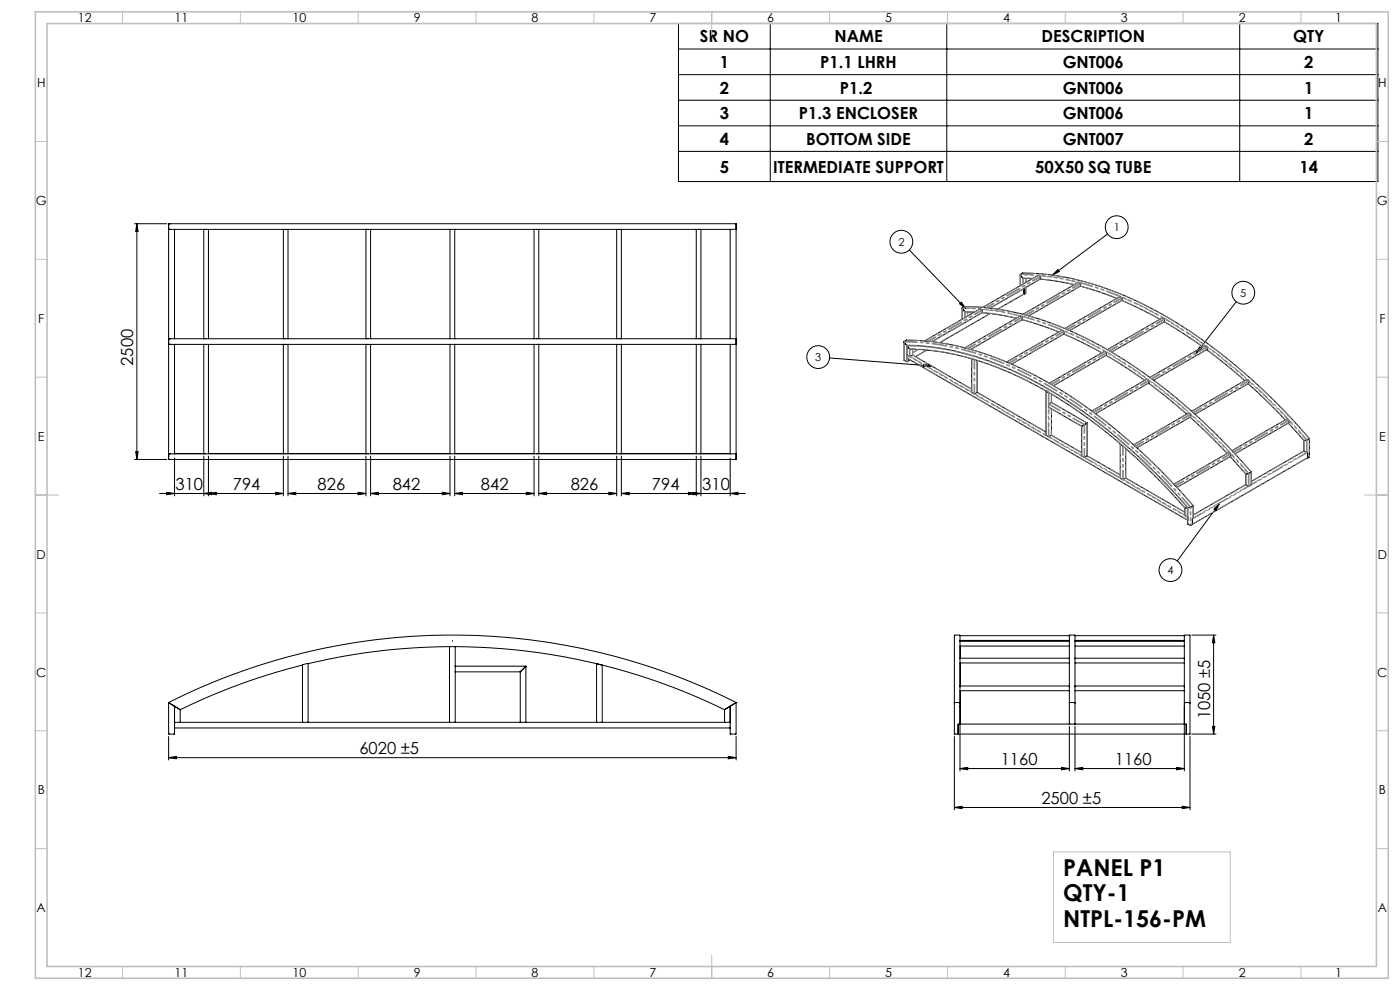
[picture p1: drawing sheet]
<svg xmlns="http://www.w3.org/2000/svg" width="594mm" height="420mm" viewBox="0 0 594 420" stroke-linecap="round" stroke-linejoin="round" font-family="sans-serif">
<g fill="none" stroke="#000" stroke-width=".42">
<path d="M287.9 9.9h296.7v67.1h-296.7zM326.8 9.9v67.1M401.7 9.9v67.1M526 9.9v67.1M287.9 20.8h296.7M287.9 31.7h296.7M287.9 42.5h296.7M287.9 53.4h296.7M287.9 64.2h296.7M57.1 94.9h13.7M58.1 94.9l.5 3.3h-1zM58.1 94.9v100"/>
<path d="M71.5 97.1l.3 .2zM71.5 95.2v99.4M71.8 97.3h14.7M71.8 94.9h240.3M71.8 94.9l-.3 .3M71.8 94.9h.1M71.8 97.3h.1M74 97.3v46.4M86.5 97.3h33.7M86.5 97.3v46.4M88.4 97.3v46.4M120.2 97.3h35.1"/>
<path d="M120.2 97.3v46.4M122.2 97.3v46.4M155.3 97.3v46.4M155.3 97.3h108.3M157.2 97.3v46.4M190.9 97.3v46.4M192.9 97.3v46.4M226.6 97.3v46.4M228.6 97.3v46.4M261.7 97.3v46.4M263.6 97.3h33.8M263.6 97.3v46.4"/>
<path d="M295.4 97.3v46.4M297.4 97.3h14.7M297.4 97.3v46.4M309.8 97.3v46.4M312.1 94.9h.1M312.1 94.9l.2 .3M312.1 97.3h.1M312.3 97.1l-.2 .2zM312.3 95.2v99.4M469.9 99.3l-23.4 17.5M385.8 106l24 24.9M432.9 116.5v4.7"/>
<path d="M432.9 116.4v.3M432.9 116.7l1.1 1.3M433.9 115.9l-1 .5M434 115.9l5.9 .1 8.6 1 6.2 1.2 8 2 8.2 2.8 9.2 3.7 10.2 5.1 5.6 3.1 9.3 5.8 6.4 4.5 13.8 10.8 14.2 13 7.8 8 8.2 9M434 118l4 .2M434 115.9h-.1M434 118l.1 .1M435.2 118.1v1.8M441.3 118.4l7 .9 7.5 1.5M448.8 114.4l.6 .8-2.9 1.6zM407.1 128.9l.8-.7 1.9 2.7zM408.2 130.8v4.6"/>
<path d="M408.3 130.7v.2M408.3 130.9l1 1.3M409.2 130.1l-.9 .6M409.3 130.1l6.8 .2 6 .7 7.1 1.2 8.9 2.3 9.1 3 7.4 3.1 8.3 4 7.4 4 14.8 9.5 8.3 6.2 8.2 6.7 8.9 8 7.9 7.7 12.5 13.6M409.3 130.1h-.1M409.3 132.2l.2 .1zM409.5 132.3l3.9 .2M410.6 132.3v1.8M416.7 132.7l7.8 .9 6.6 1.4M416.7 132.7v-1.1l-1-.5-23.2 13.6M416.7 132.7l-21.3 12.2M416.9 130.4h.2"/>
<path d="M416.9 130.4l23.5-13.5 .9 .5v1l-21.2 12.3M417.1 130.4h.1M420.1 133l-21.4 12.4M433.7 135.7l8.6 2.5 6.9 2.6M434.1 133.4h.1M434.4 124.8h.1M434.5 122.5v2.3M434.5 124.7l-11.2 6.4M435.2 122v2.3l-.7 .5M451.8 139.4l23.3-13.5 1 .5v1l-22.3 12.8M458.3 121.4l7.7 2.3 7.9 2.9M458.4 121.4v-1l-1-.6-23.3 13.6"/>
<path d="M458.4 121.4l-21.9 12.6M476 127.5l6.5 2.9 9.6 5M494 136.5l6.9 4.2 9.4 6.5M494.1 136.4l-22.5 13M494.1 136.4v-1l-.9-.6-23.4 13.5M494.1 136.4h.1M524.5 128l-17.2 22.2M71.5 143.8l.3-.1zM71.5 145.9l.3 .2zM71.8 143.7h14.7M71.8 146.1h14.7M71.8 143.7h.1"/>
<path d="M71.8 146.1h.1M74 146.1v46.3M86.5 143.7h33.7M86.5 146.1h33.7M86.5 146.1v46.4M88.4 146.1v46.4M120.2 143.7h35.1M120.2 146.1h35.1M120.2 146.1v46.4M122.2 146.1v46.4M155.3 146.1v46.4M155.3 143.7h108.3"/>
<path d="M155.3 146.1h108.3M157.2 146.1v46.4M190.9 146.1v46.4M192.9 146.1v46.4M226.6 146.1v46.4M228.6 146.1v46.4M261.7 146.1v46.4M263.6 143.7h33.8M263.6 146.1h33.8M263.6 146.1v46.4M295.4 146.1v46.4M297.4 143.7h14.7"/>
<path d="M297.4 146.1h14.7M297.4 146.1v46.4M309.8 146.1v46.3M312.1 143.7h.1M312.1 146.1l.2-.2zM312.1 146.1h.1M312.1 143.7l.2 .3zM352 151.9l43.2 3.4M383.6 145v7.8l1.2 .7 .8-.4v-.7M383.6 144.9v.3M383.6 145.2l1 1.3M384.6 144.3h.1"/>
<path d="M384.6 144.3l-1 .6M384.6 144.3l7.7 .3 6.1 .7 7.9 1.5 8 2.2 6.4 2.1 9.2 3.7 7.4 3.5 7.4 4 9.3 5.7 8.4 5.7 14.6 11.5 9.8 8.8 6.1 6.1 13.4 14.4M384.6 146.5l.2 .1M384.8 151.9h.1M384.8 151.9l119.1 68.8M384.8 146.6l7.3 .3 8.6 1.1 8 1.8 7.1 2.1 13.7 5.2 8.3 4.1 8.3 4.6 14.7 9.7 14.6 11.4 15 13.9 13.5 14.5M384.9 146.8h.1M384.8 146.6v4l1.1 .7 1.2-.7M384.8 150.5v1.4M384.9 146.8l1 1.2M385.9 148l12.5 1.1 7 1.3 6.9 1.8M385.9 148v.1"/>
<path d="M386.1 152.7l-.5 .2M387.2 148.1l-.1 2.5M387.2 150.6l25.1 14.5M387.4 148.1l-.2 .2M391.9 154.5l3.3 .8-3.4 .2zM393.3 148.5l-4.9 2.8M409.5 147.6l23.3-13.6 .9 .6v1l-21.8 12.7M412.3 152.2v14.3l1.1 .6 1.2-.7M412.3 152.2h.1M412.3 152.2l1 .3M413.4 152.6l11.7 4.1 11 5 11 6.1 11.9 7.8 11.9 9 10.6 9.2 10.5 10.1 10.7 11.6M414.6 152.9v13.5"/>
<path d="M427.1 153.6l23.4-13.5 .9 .5v1.1l-22.2 12.8M451.3 141.7l6.5 2.9 9.7 5.1M469.3 150.8l7.9 4.8 8.5 5.8M508.9 147.2l.8 .7-2.4 2.3zM512 148.3l9.1 7.1 7 6.1M414.6 166.4l29.2 16.9M443.9 165.9h.1M444.8 166.5l.2 .1M444.9 166.5l-1.1-.6v18.7M444.9 166.5h.1M445.2 162.6l23.3-13.5 .9 .5v1.1l-22.4 12.9M446.1 173.4v11.2l-1.1 .7-1.2-.6"/>
<path d="M446.1 167.2v3.6M446.2 170.8l-1.2 .6v1.4l13.9 8.1M446.2 170.8l15.1 8.7M461.2 179.5l-1 .6M461.3 179.5h-.1M461.3 179.5v13.8M463.2 174.4l23.3-13.5 .9 .4 .1 1.2-22.6 13M487.3 162.6l9.1 7 7.1 6.1M487.9 160.1l23.3-13.4 .9 .5v1.1l-22.6 13M504.9 177l6.7 6.1 9.1 9.3M505.6 174.5l23.2-13.4 1 .5v1l-22.8 13.2M506.1 175l.2 .1"/>
<path d="M529.6 162.8l9.2 8.7 6.5 6.6M546.6 179.5l6.6 7.4M57.1 194.9h13.7M57.6 191.6h1l-.5 3.3zM71.5 194.6l.3 .3M71.6 192.6l-.1 .2zM71.8 194.9h.1M71.8 192.5h.1M71.8 194.9h240.3M71.8 192.5h14.7M74 194.3v16.1M74 192.4v.1"/>
<path d="M74 192.4h.3M74.3 192.4h12.2M74.3 192.4l-.2 .1M74.3 192.4h.1M86.5 192.5h33.7M86.5 193.5v16.9M88.4 193.5v16.9M88.4 192.4h31.8M120.2 192.5h35.1M120.2 193.5v16.9M122.2 193.5v16.9M122.2 192.4h33.1"/>
<path d="M155.3 193.5v16.9M155.3 192.5h108.3M157.2 192.4h33.7M157.2 193.5v16.9M190.9 193.5v16.9M192.9 192.4h33.7M192.9 193.5v16.9M226.6 193.5v16.9M228.6 192.4h33.1M228.6 193.5v16.9M261.7 193.5v16.9M263.6 192.4h31.8"/>
<path d="M263.6 192.5h33.8M263.6 193.5v16.9M295.4 193.5v16.9M297.4 192.4h12.2M297.4 192.5h14.7M297.4 193.5v16.9M309.6 192.4h.1M309.6 192.4l.2 .1zM309.6 192.4h.2M309.8 192.4v.1M309.8 194.3v16.1M312.1 192.5l.2 .3z"/>
<path d="M312.1 194.9h.1M312.1 192.5h.1M312.3 194.6l-.2 .3M443.8 184.6h.1M446.1 184.6l12.8 7.4M459 180.8h.1M458.9 180.9v12.5l1.3 .6 1.1-.7M458.9 180.9h.1M460 180.3l-1 .5M460.2 180.1l-.2 .2M461.3 193.4l14 8.1M475.3 188.3l1.1 .9"/>
<path d="M475.3 188.3v14.6l1.2 .6 1.1-.7M475.4 188.4h.1M476.3 189.2l.2 .1M476.4 189.2h.1M477.6 190.3v12.5M481 188.7l23.2-13.4 .9 .5v1.1l-22.7 13.1M481.5 189.2l.2 .2M521.9 193.7l6.7 7.4M522.7 191.2l23.2-13.4 .9 .5v1.1l-22.8 13.2M523.2 191.6l.3 .3M553.2 186.9h.1M553.2 191.3h.1"/>
<path d="M553.2 186.9v4.4M553.2 191.4l-22.3 12.8M553.3 191.4l1 .6 .5-.2v2.5M554.3 186.7l-1 .2M554.5 186.6l-.2 .1M554.7 194.3h.1M554.8 194.2l-49.6 28.7-1.3-.6v-7M554.8 191.9v.1M554.8 194.2h.1M555.5 186.1l-1 .5M555.6 186l-.1 .1M555.6 186v7.9l-.8 .4"/>
<path d="M67.7 209.4h52.5M70.7 208.9l3.3 .5-3.3 .5zM86.5 209.4l3.2-.5v1zM88.4 209.4l3.4-.5v1zM116.9 208.9l3.3 .5-3.3 .5zM122.2 209.4l3.3-.5v1zM122.2 209.4h33.1M151.9 208.9l3.4 .5-3.4 .5zM157.2 209.4l3.3-.5v1zM157.2 209.4h33.7M187.6 208.9l3.3 .5-3.3 .5zM192.9 209.4l3.3-.5v1z"/>
<path d="M192.9 209.4h33.7M223.3 208.9l3.3 .5-3.3 .5zM228.6 209.4l3.3-.5v1zM228.6 209.4h33.1M258.3 208.9l3.4 .5-3.4 .5zM263.6 209.4l3.3-.5v1zM263.6 209.4h52.6M292.1 208.9l3.3 .5-3.3 .5zM294.1 208.9l3.3 .5-3.3 .5zM309.8 209.4l3.3-.5v1zM477.6 202.8l25.1 14.5M498.1 205.4l23.2-13.4 .9 .6v1l-22.8 13.2"/>
<path d="M498.5 205.9l.3 .3M502.7 215.5h.1M502.7 215.5v3.2l1.2 .6M503.7 215.4l-.9 .1M503.9 215.3l-.2 .1M503.9 219.4h.1M503.9 219.3v1.4M503.9 215.3l.1 .1M503.9 215.3h.1M505 215.2l-1 .2M505.2 215.1l-.2 .1M506.3 214.5l-1.1 .6"/>
<path d="M506.3 214.5v5.3l-.4 .2v2.5M517.5 213.6l-18 24.4M517.5 213.6l-1.6 2.9-.8-.6zM528.6 201.1h.1M528.6 201.1v4.4M528.6 205.6l-22.3 12.9M529.6 201l-1 .1M529.9 200.9l-.3 .1M530.9 200.3l-1 .6M530.9 200.3v5.3l-1.2 .7-1.1-.8M530.9 200.3h.1M503.9 220.5v.1"/>
<path d="M190.7 274.3a261.7 261.7 0 0 0-60 7.3v24.8M190.7 274.3v32.1M190.7 274.3h2.4M191.9 271.9h.1M193.1 274.3a263 263 0 0 1 114.3 26.8M193.1 274.3v8.3M407.3 272l.1 .1M407.3 269.7l-.2-.3-2.2 .2v28.6M407.3 272.1v7.1M407.3 279.2v11.8M407.3 269.7v2.4M407.3 279.2h46.4"/>
<path d="M407.3 272.1h46.4M407.3 274.1h46.4M407.3 269.7h46.4M407.3 271.7h46.4M407.4 274.1v5.1M453.7 269.7l.1-.3h2.1l.2 .3M453.7 272.1v7.1M453.7 279.2v11.8M453.7 269.7v2.4M456.1 279.2v11.8M456.1 272.1v7.1M456.1 269.7v2.4"/>
<path d="M456.1 279.2h46.4M456.1 272.1h46.4M456.1 274.1h46.4M456.1 269.7h46.4M456.1 271.7h46.4M502.5 269.7l.2-.3 2.2 .2v28.6M502.5 279.2v11.8M502.5 272.1v7.1M502.5 269.7v2.4M505.6 269.4h10.3M514.9 269.4l.5 3.3h-1zM514.9 269.4v42"/>
<path d="M71.5 298v13.4h2.5v-2.6M71.5 298l.3 .2M71.5 298a267.6 267.6 0 0 1 240.8 0M71.8 298.2l2 1.3M73.8 299.5l.2 .1M74 299.6l.3 .2M74 299.6v6.8M74.3 299.8l1.9 1.1M130.6 281.5l-2.1 .5M193.1 282.6v2.4M193.1 285v21.4M193.1 282.6h30"/>
<path d="M193.1 285h27.6M220.7 285v21.4M221 284.8l-.3 .2M222.9 282.9l-1.9 1.9M223.1 282.6l-.2 .3M223.1 282.6v23.8M309.6 299.8l-1.9 1.1M309.8 299.6l-.2 .2M309.8 299.6v6.8M310.1 299.5l-.3 .1M312.1 298.2l-2 1.3M312.3 298l-.2 .2"/>
<path d="M312.3 298h.1M312.3 298v13.4h-2.5v-2.6M404.9 298.2v13.2h100v-13.2M405.2 298l-.3 .2M405.2 298h1.8M407 298l.3 .2M407.4 299.8h.1M407.3 291v.3M407.3 291.4v6.8M407.3 291.3v.1M407.3 298.2v28.9M407.3 281.3h46.4"/>
<path d="M407.3 291h46.4M407.3 293h46.4M407.4 299.8v7.4M407.4 293v6.8M407.4 281.3v9.7M453.7 291v.3M453.7 291.4v6.8M453.7 291.3v.1M453.7 298.2v9M454 298l-.3 .2M454 298h1.9M455.9 298l.2 .2"/>
<path d="M456.1 291v.3M456.1 291.4v6.8M456.1 291.3v.1M456.1 298.2v9M456.1 281.3h46.4M456.1 291h46.4M456.1 293h46.4M502.5 291v.3M502.5 291.4v6.8M502.5 291.3v.1M502.5 298.2v28.9M502.7 298l-.2 .2"/>
<path d="M502.7 298h1.9M504.6 298l.3 .2M71.5 312.4v10M74 306.4h2.4M74 306.4v2.4M74 308.8h235.8M76.2 300.9l.2 .2M76.4 301.1a263.8 263.8 0 0 1 51.9-18.9v24.2M76.4 306.4h51.9M76.4 301.1v5.3M128.3 306.4h2.4M130.7 306.4h60"/>
<path d="M190.7 306.4h2.4M193.1 306.4h27.6M220.7 306.4h2.4M223.1 306.4h30M253.1 306.4h2.4M253.1 306.4v-24.8l2.4 .6v24.2M255.5 306.4h51.9M307.4 306.4h2.4M307.4 301.1v5.3M307.7 300.9l-.3 .2M309.8 306.4v2.4M312.3 312.4v10"/>
<path d="M404.9 312.4v31.2M453.7 308.2v18.9M453.7 307.2h2.4M453.7 307.2h-47.2v4.2M456.1 308.2v18.9M456.1 307.2h47.2v4.2M504.9 312.4v31.2M505.6 311.4h10.3M514.4 308.1h1l-.5 3.3zM71.5 321.4l3.3-.5v1zM71.5 321.4h240.8M309 320.9l3.3 .5-3.3 .5z"/>
<path d="M407.3 326.1l3.3-.5v1zM407.3 326.1h46.4M450.4 325.6l3.3 .5-3.3 .5zM456.1 326.1l3.3-.5v1zM456.1 326.1h46.4M499.2 325.6l3.3 .5-3.3 .5zM404.9 342.6l3.3-.6v1.1zM404.9 342.6h100M501.6 342l3.3 .6-3.3 .5z"/>
<circle cx="473.8" cy="96.4" r="4.8"/>
<circle cx="382.4" cy="102.6" r="4.8"/>
<circle cx="527.5" cy="124.2" r="4.8"/>
<circle cx="347.2" cy="151.5" r="4.8"/>
<circle cx="496.6" cy="241.9" r="4.8"/>
</g>
<g fill="none" stroke="#c0c0c0" stroke-width=".42">
<path d="M52 5v5M102 5v5M152 5v5M202 5v5M252 5v5M302 5v10M352 5v5M402 5v5M452 5v5M502 5v5M552 5v5M15 60h5"/>
<path d="M584 60h5M15 110h5M584 110h5M15 160h5M584 160h5M15 210h10M579 210h10M15 260h5M584 260h5M15 310h5M584 310h5M15 360h5"/>
<path d="M447 361.4h75v38.5h-75zM584 360h5M52 410v5M102 410v5M152 410v5M202 410v5M252 410v5M302 405v10M352 410v5M402 410v5M452 410v5M502 410v5"/>
<path d="M552 410v5"/>
</g>
<path d="M15 5h574v410h-574zM20 10h564v400h-564z" fill="none" stroke="#c0c0c0" stroke-width=".7"/>
<g fill="#000">
<path d="M58.1 94.9l.5 3.3h-1zM57.6 191.6h1l-.5 3.3z"/>
<path d="M448.8 114.4l.6 .8-2.9 1.6zM407.1 128.9l.8-.7 1.9 2.7zM391.9 154.5l3.3 .8-3.4 .2zM508.9 147.2l.8 .7-2.4 2.3zM517.5 213.6l-1.6 2.9-.8-.6z"/>
<path d="M187.6 208.9l3.3 .5-3.3 .5zM157.2 209.4l3.3-.5v1z"/>
<path d="M192.9 209.4l3.3-.5v1zM223.3 208.9l3.3 .5-3.3 .5zM228.6 209.4l3.3-.5v1zM258.3 208.9l3.4 .5-3.4 .5zM263.6 209.4l3.3-.5v1zM292.1 208.9l3.3 .5-3.3 .5zM294.1 208.9l3.3 .5-3.3 .5zM309.8 209.4l3.3-.5v1zM122.2 209.4l3.3-.5v1zM151.9 208.9l3.4 .5-3.4 .5zM88.4 209.4l3.4-.5v1zM116.9 208.9l3.3 .5-3.3 .5zM70.7 208.9l3.3 .5-3.3 .5zM86.5 209.4l3.2-.5v1zM404.9 342.6l3.3-.6v1.1zM501.6 342l3.3 .6-3.3 .5z"/>
<path d="M514.4 308.1h1l-.5 3.3zM514.9 269.4l.5 3.3h-1z"/>
<path d="M71.5 321.4l3.3-.5v1zM309 320.9l3.3 .5-3.3 .5z"/>
<path d="M450.4 325.6l3.3 .5-3.3 .5zM407.3 326.1l3.3-.5v1z"/>
<path d="M456.1 326.1l3.3-.5v1zM499.2 325.6l3.3 .5-3.3 .5z"/>
</g>
<path d="M383.6 145.1a121.1 121.1 0 0 1 58.6 17.2l8.4 5 7.3 4.9 8.4 6 8.2 6.7 8.1 7.1 8 7.6 14.4 15.6M460 180.2l-15.1-8.6" fill="none" stroke="#808080" stroke-width=".42" stroke-dasharray="6.3 1.3 1.3 1.3 1.3 1.3" stroke-dashoffset=".9"/>
<path d="M383.6 144.9a121.2 121.2 0 0 1 58.8 17.2l7.3 4.3 8.4 5.6 8.3 6.1 8.3 6.6 8.1 7.2 8 7.6 14.5 15.6M384.6 144.3a121.2 121.2 0 0 1 58.7 17.2l7.4 4.4 8.4 5.5 8.3 6.1 8.2 6.6 8.2 7.2 8 7.7 14.4 15.5M412.3 166.3l-26.2-15.1M461.2 179.5l-15.1-8.7M460.2 180.1l-15.1-8.8M554.6 186.6l-11.5-12.6-12-11.5-12.3-10.5-13.5-9.9-12.6-7.9-12.6-6.4-12.5-5.1-13.2-3.8a95.5 95.5 0 0 0-21.5-2.5M555.5 186.1l-11.5-12.6-11.9-11.6-12.3-10.4-13.5-10-12.6-7.8-12.6-6.5-12.5-5.1-13.3-3.8a95.5 95.5 0 0 0-21.4-2.4M475.3 202.7l-15.1-8.7M502.7 218.5l-26.1-15.1M529.9 200.9l-11.5-12.6-11.9-11.6-12.3-10.4-13.5-10-12.6-7.8-12.6-6.5-12.5-5.1-13.3-3.8a95.5 95.5 0 0 0-21.4-2.4M530.9 200.3l-11.5-12.6-12-11.5-12.3-10.5-13.5-9.9-12.6-7.9-12.6-6.5-12.5-5-13.2-3.8a95.5 95.5 0 0 0-21.5-2.5" fill="none" stroke="#808080" stroke-width=".42" stroke-dasharray="6.3 1.3 1.3 1.3 1.3 1.3" stroke-dashoffset=".8"/>
<path d="M412.3 165.1l-25.2-14.5M459 180.8l-14.1-8.1M475.3 201.5l-14.1-8.1M502.7 217.3l-25.1-14.5" fill="none" stroke="#808080" stroke-width=".42" stroke-dasharray="6.3 1.3 1.3 1.3 1.3 1.3" stroke-dashoffset="1.4"/>
<path d="M418.2 130.5l23-13.3M393.6 144.7l23-13.2M460.2 194v-13.9M461.2 193.4v-13.9M524 192.5l22.9-13.3M499.3 206.7l22.9-13.2" fill="none" stroke="#808080" stroke-width=".42" stroke-dasharray="6.3 1.3 1.3 1.3 1.3 1.3" stroke-dashoffset="2.6"/>
<path d="M435.5 133.7l22.9-13.2M410.9 147.9l22.9-13.2M414.6 152.9v13.5M507 175.7l22.8-13.2M460 194v-13.8M482.4 189.9l22.8-13.1" fill="none" stroke="#808080" stroke-width=".42" stroke-dasharray="6.3 1.3 1.3 1.3 1.3 1.3" stroke-dashoffset="2.7"/>
<path d="M436.4 134l22-12.7M411.8 148.2l22-12.7M459 193.4v-12.6M477.6 190.2v12.6" fill="none" stroke="#808080" stroke-width=".42" stroke-dasharray="6.3 1.3 1.3 1.3 1.3 1.3" stroke-dashoffset="3.2"/>
<path d="M417.1 130.4l23.4-13.5M434.1 133.3l23.5-13.5M392.4 144.6l23.5-13.5M409.5 147.6l23.4-13.6M413.5 152.6v14.4M463.9 174.8l23.4-13.5M488.6 160.6l23.4-13.5M506.2 175l23.5-13.5M475.4 188.4v14.5M481.6 189.2l23.4-13.5M523.3 191.7l23.4-13.5M498.7 205.9l23.4-13.5" fill="none" stroke="#808080" stroke-width=".42" stroke-dasharray="6.3 1.3 1.3 1.3 1.3 1.3" stroke-dashoffset="2.3"/>
<g fill="none" stroke="#808080" stroke-width=".42" stroke-dasharray="6.3 1.3 1.3 1.3 1.3 1.3" stroke-dashoffset="2.4">
<path d="M451.8 139.4l23.5-13.5M452.6 139.7l23.3-13.4M412.3 152.2v14.3M427.2 153.6l23.4-13.5M428 153.9l23.3-13.4M469.9 148.4l23.4-13.5M470.6 148.8l23.4-13.5M445.3 162.6l23.3-13.5M445.9 163l23.4-13.5M463.3 174.4l23.4-13.5M464.2 175l23.3-13.4M488 160.1l23.3-13.4"/>
<path d="M488.8 160.8l23.3-13.5M505.7 174.5l23.3-13.4M506.5 175.2l23.3-13.5M476.3 189.2v14.2M481 188.7l23.3-13.4M481.8 189.5l23.4-13.5M522.8 191.2l23.2-13.4M523.5 192l23.4-13.5M498.1 205.4l23.3-13.4M498.8 206.2l23.4-13.5M506.3 219.7l23.4-13.5M530.9 205.5l23.4-13.5"/>
</g>
<path d="M435.1 133.6l23.2-13.4M453 139.9l23.1-13.4M410.4 147.8l23.2-13.4M428.4 154.1l23.1-13.3M470.9 148.9l23.2-13.4M446.3 163.2l23.2-13.4M476.6 189.4v14M503.7 215.4l-14.1-15.2-14.8-13.5-15.1-11.8-7.2-4.9-8.2-5-7.1-3.9-8.2-4-7.1-2.9-8.1-2.8-6.9-1.9-7.8-1.5-6.7-.9-7.5-.3" fill="none" stroke="#808080" stroke-width=".42" stroke-dasharray="6.3 1.3 1.3 1.3 1.3 1.3" stroke-dashoffset="2.5"/>
<g fill="none" stroke="#808080" stroke-width=".42" stroke-dasharray="6.3 1.3 1.3 1.3 1.3 1.3">
<path d="M432.9 116.7v4.4M434 118v2.6M434.2 118.1v2.3M435.2 118.1v1.8M438.2 118.1l-4.2-.1M408.3 130.9v4.5M409.3 132.2v2.6M409.6 132.3v2.3M410.5 132.3v1.8M413.6 132.3l-4.3-.1M435.2 122v2.4M384.9 146.8v3.9"/>
<path d="M384.9 153.4v-1.4M385.6 152.9l.5-.3M385.9 148v3.2M386.1 148.1v3.1M387.1 148.1v2.5M387.2 149.8l2.7-1.6M387.2 149.5l2.2-1.3M387.2 148.3l.3-.2M388.4 151.3l4.8-2.8M443.9 165.9h.1M445.1 166.6v4.7M446.1 167.2v3.6"/>
<path d="M475.4 188.4h.1M553.3 191.4v-4.5M554.3 192v-5.3M554.6 192v-5.4M554.6 186.6h.1M502.8 218.7v-3.2M503.7 219.2v-3.8M505.3 215.1h.1M506.2 214.5v5.4M528.6 205.6v-4.5M529.7 206.2v-5.2M529.9 206.2v-5.3"/>
<path d="M529.9 200.9h.1M530.9 205.6v-5.3M503.9 220.5h.1"/>
</g>
<path d="M431.2 134.9l-7.7-1.5-6.8-.9M455.9 120.7l-7.7-1.5-6.8-.9M384.7 146.4l6.5 .3 7.7 .9 7.8 1.6 7 1.9 8.1 2.8 7.1 2.9 8.2 3.9 7.2 4 7.2 4.4 8.3 5.5 15.2 11.9 14.8 13.6 14.2 15.2M413.3 152.5v14.5" fill="none" stroke="#808080" stroke-width=".42" stroke-dasharray="6.3 1.3 1.3 1.3 1.3 1.3" stroke-dashoffset="2.2"/>
<path d="M443.9 166v18.7M444.8 166.5v18.7" fill="none" stroke="#808080" stroke-width=".42" stroke-dasharray="6.3 1.3 1.3 1.3 1.3 1.3" stroke-dashoffset=".2"/>
<path d="M445.1 172.8v12.4" fill="none" stroke="#808080" stroke-width=".42" stroke-dasharray="6.3 1.3 1.3 1.3 1.3 1.3" stroke-dashoffset="3.3"/>
<path d="M446.1 173.4v11.2" fill="none" stroke="#808080" stroke-width=".42" stroke-dasharray="6.3 1.3 1.3 1.3 1.3 1.3" stroke-dashoffset="3.9"/>
<path d="M502.8 215.5l-14-14.8-14.5-13.3-14.9-11.6-15.1-9.7-7-3.9-8.1-3.8-8-3.3-6.9-2.4-6.8-1.9-7.7-1.5-7.5-1-6.4-.3" fill="none" stroke="#808080" stroke-width=".42" stroke-dasharray="6.3 1.3 1.3 1.3 1.3 1.3" stroke-dashoffset="3.7"/>
<path d="M459 193.2l-13.9-8" fill="none" stroke="#808080" stroke-width=".42" stroke-dasharray="6.3 1.3 1.3 1.3 1.3 1.3" stroke-dashoffset="1.5"/>
<path d="M443.8 184.5l-30.3-17.5" fill="none" stroke="#808080" stroke-width=".42" stroke-dasharray="6.3 1.3 1.3 1.3 1.3 1.3" stroke-dashoffset="4.8"/>
<path d="M503.9 219.5l-119.1-68.8M503.9 220.6l-119.1-68.8" fill="none" stroke="#808080" stroke-width=".42" stroke-dasharray="6.3 1.3 1.3 1.3 1.3 1.3" stroke-dashoffset="4.3"/>
<path d="M459 192.1l-12.9-7.5" fill="none" stroke="#808080" stroke-width=".42" stroke-dasharray="6.3 1.3 1.3 1.3 1.3 1.3" stroke-dashoffset="2.1"/>
<path d="M443.8 183.3l-29.2-16.9" fill="none" stroke="#808080" stroke-width=".42" stroke-dasharray="6.3 1.3 1.3 1.3 1.3 1.3" stroke-dashoffset="-1"/>
<path d="M418.8 130.6l22.6-13.1M394.1 144.8l22.6-13M464.8 175.5l22.7-13.1M489.4 161.2l22.8-13.1" fill="none" stroke="#808080" stroke-width=".42" stroke-dasharray="6.3 1.3 1.3 1.3 1.3 1.3" stroke-dashoffset="2.8"/>
<path d="M419.9 130.7l21.5-12.4M384.7 153.4v-7M395.3 144.9l21.4-12.3M398.6 145.4l21.4-12.4M504 215.3v7" fill="none" stroke="#808080" stroke-width=".42" stroke-dasharray="6.3 1.3 1.3 1.3 1.3 1.3" stroke-dashoffset="3.5"/>
<path d="M423.3 131.1l11.2-6.4M429.2 154.4l22.3-12.8M453.8 140.2l22.3-12.9M506.3 218.5l22.3-12.9M530.9 204.3l22.4-12.9" fill="none" stroke="#808080" stroke-width=".42" stroke-dasharray="6.3 1.3 1.3 1.3 1.3 1.3" stroke-dashoffset="3"/>
<path d="M471.6 149.3l22.5-13M446.9 163.6l22.6-13" fill="none" stroke="#808080" stroke-width=".42" stroke-dasharray="6.3 1.3 1.3 1.3 1.3 1.3" stroke-dashoffset="2.9"/>
<path d="M554.3 186.7l-7.4-8.2M529.7 201l-7.5-8.3" fill="none" stroke="#808080" stroke-width=".42" stroke-dasharray="6.3 1.3 1.3 1.3 1.3 1.3" stroke-dashoffset="4"/>
<path d="M546.5 178l-8.6-8.8-8.1-7.5M521.9 192.3l-8.7-8.8-8-7.6" fill="none" stroke="#808080" stroke-width=".42" stroke-dasharray="6.3 1.3 1.3 1.3 1.3 1.3" stroke-dashoffset="4.2"/>
<path d="M504.8 175.5l-8.7-7.4-8.6-6.7M529.4 161.3l-8.7-7.4-8.6-6.7" fill="none" stroke="#808080" stroke-width=".42" stroke-dasharray="6.3 1.3 1.3 1.3 1.3 1.3" stroke-dashoffset="4.7"/>
<path d="M420.2 130.7l14.3-8.2M473.9 126.5l-7.9-2.9-7.6-2.3M449.3 140.8l-8-3-7.5-2.2M511.7 146.9l-8.6-6-9.5-5.8-9.4-5.1-8.6-4M487 161.1l-8.6-6-9.4-5.8-9.5-5.1-8.6-3.9" fill="none" stroke="#808080" stroke-width=".42" stroke-dasharray="6.3 1.3 1.3 1.3 1.3 1.3" stroke-dashoffset="1.3"/>
<path d="M475.1 125.9l-8.6-3.3-8.7-2.6M450.5 140.1l-8.6-3.3-8.7-2.6" fill="none" stroke="#808080" stroke-width=".42" stroke-dasharray="6.3 1.3 1.3 1.3 1.3 1.3" stroke-dashoffset=".4"/>
<path d="M457.4 119.9l-8-1.8-8.6-1.1M432.7 134.1l-8-1.7-8.6-1.2" fill="none" stroke="#808080" stroke-width=".42" stroke-dasharray="6.3 1.3 1.3 1.3 1.3 1.3" stroke-dashoffset="1.1"/>
<path d="M440.2 116.9l-7.3-.2M415.6 131.2l-7.3-.3" fill="none" stroke="#808080" stroke-width=".42" stroke-dasharray="6.3 1.3 1.3 1.3 1.3 1.3" stroke-dashoffset="5.9"/>
<path d="M553.3 186.9l-6.7-7.4M528.6 201.1l-6.6-7.4" fill="none" stroke="#808080" stroke-width=".42" stroke-dasharray="6.3 1.3 1.3 1.3 1.3 1.3" stroke-dashoffset="4.6"/>
<path d="M545.4 178.1l-8.3-8.4-7.5-7M520.7 192.3l-8.2-8.3-7.5-7.1" fill="none" stroke="#808080" stroke-width=".42" stroke-dasharray="6.3 1.3 1.3 1.3 1.3 1.3" stroke-dashoffset="4.9"/>
<path d="M503.6 175.7l-8-6.8-8.2-6.4M528.2 161.4l-8-6.7-8.2-6.4" fill="none" stroke="#808080" stroke-width=".42" stroke-dasharray="6.3 1.3 1.3 1.3 1.3 1.3" stroke-dashoffset="-.9"/>
<path d="M510.4 147.1l-8.5-5.8-7.9-4.8M485.7 161.3l-8.5-5.8-7.8-4.8" fill="none" stroke="#808080" stroke-width=".42" stroke-dasharray="6.3 1.3 1.3 1.3 1.3 1.3" stroke-dashoffset="-.2"/>
<path d="M492.2 135.4l-7.8-4.2-8.3-3.8M467.5 149.6l-7.8-4.1-8.3-3.8" fill="none" stroke="#808080" stroke-width=".42" stroke-dasharray="6.3 1.3 1.3 1.3 1.3 1.3" stroke-dashoffset=".5"/>
<path d="M555.5 193.9v-7.8M505.3 215.1v7.8" fill="none" stroke="#808080" stroke-width=".42" stroke-dasharray="6.3 1.3 1.3 1.3 1.3 1.3" stroke-dashoffset="5.6"/>
<path d="M383.6 152.8v-7.7M505 215.2v7.7" fill="none" stroke="#808080" stroke-width=".42" stroke-dasharray="6.3 1.3 1.3 1.3 1.3 1.3" stroke-dashoffset="5.7"/>
<path d="M395.6 144.9l21.3-12.2" fill="none" stroke="#808080" stroke-width=".42" stroke-dasharray="6.3 1.3 1.3 1.3 1.3 1.3" stroke-dashoffset="3.6"/>
<path d="M505.9 220.2l48.9-28.2M505.9 222.4l48.9-28.3" fill="none" stroke="#808080" stroke-width=".42" stroke-dasharray="6.3 1.3 1.3 1.3 1.3 1.3" stroke-dashoffset=".3"/>
<g font-size="9.9">
<text x="451.1" y="371.4">PANEL P1</text>
<text x="451.1" y="382.3">QTY-1</text>
<text x="451.1" y="393.2">NTPL-156-PM</text>
</g>
<g font-size="7.1">
<text x="296.9" y="18">SR NO</text>
<text x="354" y="18">NAME</text>
<text x="441.9" y="18">DESCRIPTION</text>
<text x="548.7" y="18">QTY</text>
<text x="305.4" y="28.9">1</text>
<text x="348" y="28.9">P1.1 LHRH</text>
<text x="450.9" y="28.9">GNT006</text>
<text x="553.3" y="28.9">2</text>
<text x="305.4" y="39.7">2</text>
<text x="356.4" y="39.7">P1.2</text>
<text x="450.9" y="39.7">GNT006</text>
<text x="553.3" y="39.7">1</text>
<text x="305.4" y="50.6">3</text>
<text x="338.9" y="50.6">P1.3 ENCLOSER</text>
<text x="450.9" y="50.6">GNT006</text>
<text x="553.3" y="50.6">1</text>
<text x="305.4" y="61.4">4</text>
<text x="342" y="61.4">BOTTOM SIDE</text>
<text x="450.9" y="61.4">GNT007</text>
<text x="553.3" y="61.4">2</text>
<text x="305.4" y="73.3">5</text>
<text x="328" y="73.3">ITERMEDIATE SUPPORT</text>
<text x="439.2" y="73.3">50X50 SQ TUBE</text>
<text x="551.4" y="73.3">14</text>
<text x="56.6" y="155.2" transform="rotate(-90 56.6 155.2)">2500</text>
<text x="74.5" y="207.8">310</text>
<text x="98.8" y="207.8">794</text>
<text x="134.8" y="207.8">826</text>
<text x="166.6" y="207.8">842</text>
<text x="204" y="207.8">842</text>
<text x="242.2" y="207.8">826</text>
<text x="276.6" y="207.8">794</text>
<text x="298" y="207.8">310</text>
<text x="513.4" y="305.2" transform="rotate(-90 513.4 305.2)">1050 ±5</text>
<text x="152.5" y="319.9">6020 ±5</text>
<text x="424.6" y="324.5">1160</text>
<text x="473" y="324.5">1160</text>
<text x="441.9" y="341">2500 ±5</text>
</g>
<g font-size="5.3">
<text x="33.1" y="9.5">12</text>
<text x="74.1" y="9.5">11</text>
<text x="124.1" y="9.5">10</text>
<text x="175.6" y="9.5">9</text>
<text x="225.6" y="9.5">8</text>
<text x="275.6" y="9.5">7</text>
<text x="325.6" y="9.5">6</text>
<text x="375.6" y="9.5">5</text>
<text x="425.6" y="9.5">4</text>
<text x="475.6" y="9.5">3</text>
<text x="525.6" y="9.5">2</text>
<text x="566.6" y="9.5">1</text>
<text x="15.7" y="37">H</text>
<text x="584.7" y="37">H</text>
<text x="15.2" y="87">G</text>
<text x="584.2" y="87">G</text>
<text x="16.2" y="137">F</text>
<text x="585.2" y="137">F</text>
<text x="16.1" y="187">E</text>
<text x="585.1" y="187">E</text>
<text x="15.5" y="237">D</text>
<text x="584.5" y="237">D</text>
<text x="15.4" y="287">C</text>
<text x="584.4" y="287">C</text>
<text x="16" y="337.1">B</text>
<text x="585" y="337.1">B</text>
<text x="15.5" y="387">A</text>
<text x="584.5" y="387">A</text>
<text x="33.1" y="414.5">12</text>
<text x="74.1" y="414.5">11</text>
<text x="124.1" y="414.5">10</text>
<text x="175.6" y="414.5">9</text>
<text x="225.6" y="414.5">8</text>
<text x="275.6" y="414.5">7</text>
<text x="325.6" y="414.5">6</text>
<text x="375.6" y="414.5">5</text>
<text x="425.6" y="414.5">4</text>
<text x="475.6" y="414.5">3</text>
<text x="525.6" y="414.5">2</text>
<text x="566.6" y="414.5">1</text>
</g>
<g font-size="4.7">
<text x="472.5" y="98.1">1</text>
<text x="381.2" y="104.3">2</text>
<text x="526.2" y="125.9">5</text>
<text x="345.9" y="153.2">3</text>
<text x="495.3" y="243.6">4</text>
</g>
</svg>
